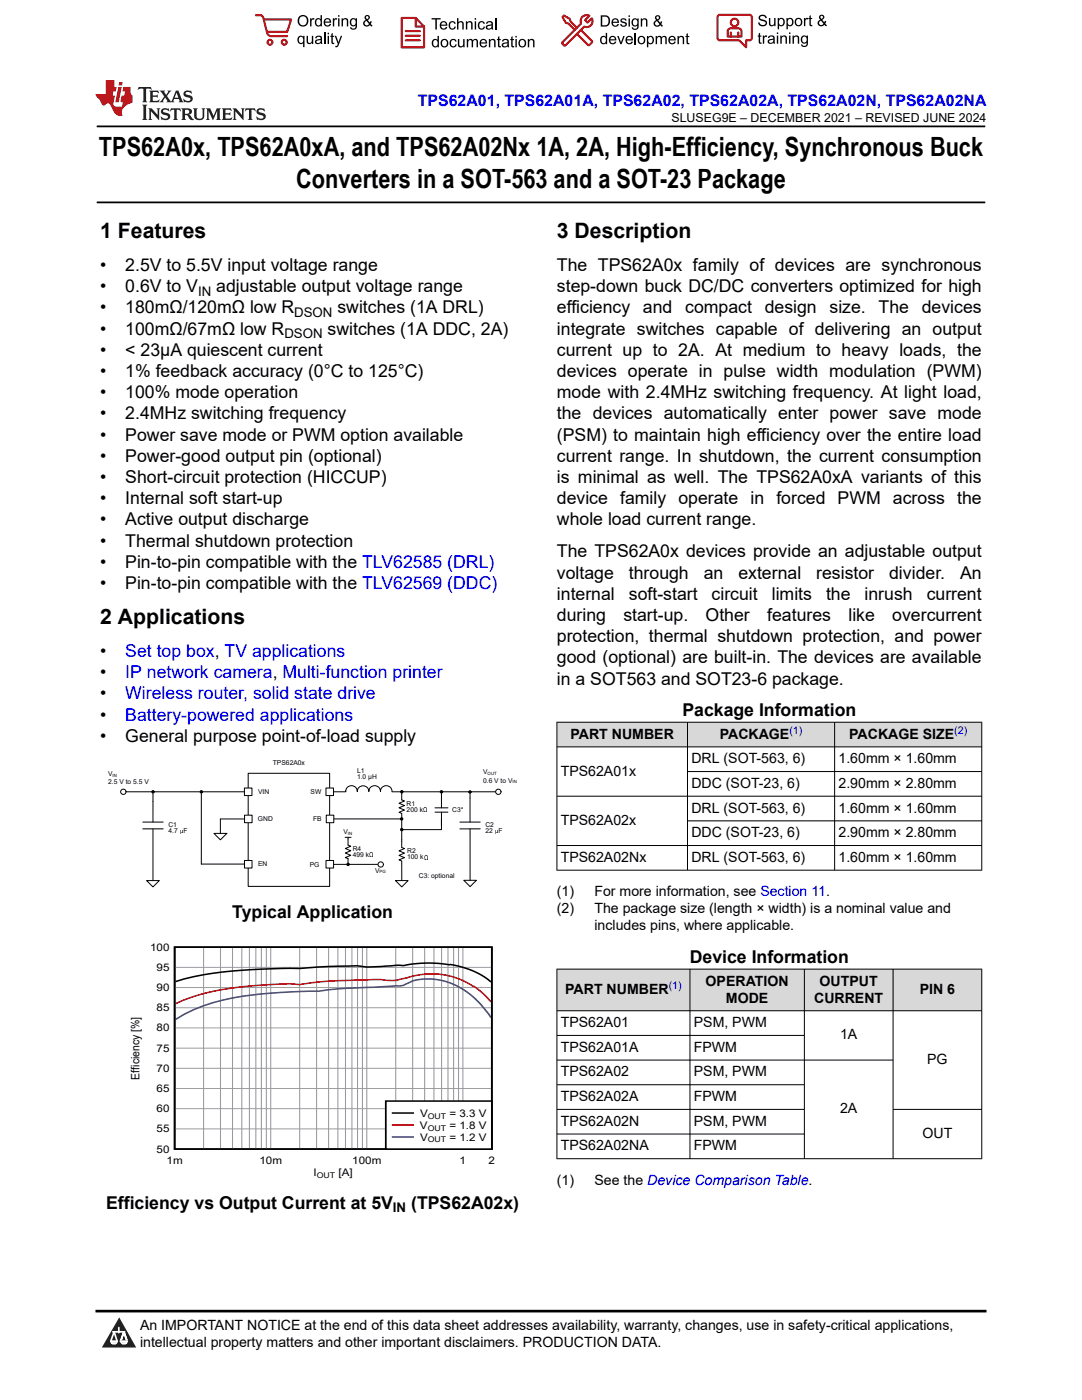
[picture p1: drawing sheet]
<svg xmlns="http://www.w3.org/2000/svg" width="216mm" height="279mm" viewBox="0 0 216 279" stroke-linecap="round" stroke-linejoin="round" font-family="sans-serif">
<path d="M19.3 25.2h177.3M19.3 40.4h177.3" fill="none" stroke="#000" stroke-width=".35"/>
<path d="M49.5 154.3h16.3v22.6h-16.3z" fill-rule="evenodd" fill="#fff"/>
<path d="M49.5 154.3h16.3v22.6h-16.3zM69 157.8v.2a1.16 1.16 0 0 1 1.1-1.2 1.16 1.16 0 0 1 1.2 1.2 1.16 1.16 0 0 1 1.1-1.2 1.16 1.16 0 0 1 1.2 1.2 1.16 1.16 0 0 1 1.2-1.2 1.16 1.16 0 0 1 1.1 1.2 1.16 1.16 0 0 1 1.2-1.2 1.16 1.16 0 0 1 1.1 1.2" fill="none" stroke="#000" stroke-width=".2"/>
<path d="M48.8 157.3h1.5v1.5h-1.5z" fill-rule="evenodd" fill="#fff"/>
<path d="M48.8 157.3h1.5v1.5h-1.5z" fill="none" stroke="#000" stroke-width=".2"/>
<path d="M65 157.3h1.5v1.5h-1.5z" fill-rule="evenodd" fill="#fff"/>
<path d="M65 157.3h1.5v1.5h-1.5z" fill="none" stroke="#000" stroke-width=".2"/>
<path d="M48.8 162.7h1.5v1.5h-1.5z" fill-rule="evenodd" fill="#fff"/>
<path d="M48.8 162.7h1.5v1.5h-1.5z" fill="none" stroke="#000" stroke-width=".2"/>
<path d="M48.8 171.7h1.5v1.5h-1.5z" fill-rule="evenodd" fill="#fff"/>
<path d="M48.8 171.7h1.5v1.5h-1.5z" fill="none" stroke="#000" stroke-width=".2"/>
<path d="M65.1 162.7h1.5v1.5h-1.5z" fill-rule="evenodd" fill="#fff"/>
<path d="M65.1 162.7h1.5v1.5h-1.5z" fill="none" stroke="#000" stroke-width=".2"/>
<path d="M65.1 171.7h1.5v1.5h-1.5z" fill-rule="evenodd" fill="#fff"/>
<g fill="none" stroke="#000" stroke-width=".2">
<path d="M25.1 158h23.7M30.5 158v6.1M78.2 158h20.7M93.8 158.1v6M28.5 164.1h4.1M28.5 165.4h4.1M29.3 175.7h2.5l-1.3 1.3zM30.5 165.4v10.3M42.7 166.3h2.6l-1.3 1.3zM44 163.4v2.9M65.1 171.7h1.5v1.5h-1.5zM92.5 175.7h2.6l-1.3 1.2z"/>
<path d="M93.8 165.4v10.3M95.8 164.1h-4M95.8 165.4h-4"/>
</g>
<circle cx="99.4" cy="158" r=".53" fill="#fff"/>
<circle cx="99.4" cy="158" r=".53" fill="none" stroke="#000" stroke-width=".2"/>
<circle cx="24.6" cy="158" r=".53" fill="#fff"/>
<g fill="none" stroke="#000" stroke-width=".2">
<path d="M66.6 158h2.4M80.2 158.1v1.5l.5 .3-1.1 .4 1.1 .5-1.1 .4 1.1 .5-1.1 .4 .6 .2v6.8l.5 .3-1.1 .4 1.1 .5-1.1 .4 1.1 .5-1.1 .4 .6 .2v3.9M44 163.4h4.8M48.7 172.4h-8.5M66.6 172.5h8.8M66.6 163.4h13.6M78.9 175.7h2.5l-1.2 1.3z"/>
<circle cx="24.6" cy="158" r=".53"/>
<circle cx="30.5" cy="158" r=".24"/>
<circle cx="80.2" cy="158" r=".24"/>
<circle cx="93.8" cy="158" r=".24"/>
<circle cx="80.1" cy="163.4" r=".24"/>
</g>
<g fill="#000">
<circle cx="30.5" cy="158" r=".24"/>
<circle cx="80.2" cy="158" r=".24"/>
<circle cx="93.8" cy="158" r=".24"/>
<circle cx="80.1" cy="163.4" r=".24"/>
</g>
<circle cx="76" cy="172.5" r=".53" fill="#fff"/>
<g fill="none" stroke="#000" stroke-width=".2">
<path d="M40.2 158v14.4M88.1 158.3v2.9M68.9 167.1h1.2M69.5 167.1l-.1 1.6 .6 .2-1.1 .4 1.1 .5-1.1 .4 1.1 .5-1.1 .4 .5 .3 .1 1.1M86.8 162.1h2.6M86.8 161.2h2.6M88.1 162.1v3.5h-7.7"/>
<circle cx="40.2" cy="158" r=".24"/>
<circle cx="88.1" cy="158" r=".24"/>
<circle cx="69.5" cy="172.5" r=".24"/>
<circle cx="76" cy="172.5" r=".53"/>
<circle cx="80.2" cy="165.6" r=".24"/>
</g>
<g fill="#000">
<circle cx="40.2" cy="158" r=".24"/>
<circle cx="88.1" cy="158" r=".24"/>
<circle cx="69.5" cy="172.5" r=".24"/>
<circle cx="80.2" cy="165.6" r=".24"/>
</g>
<path d="M34.8 189h63.3v40.3h-63.3zM35 195.9a71.4 71.4 0 0 1 19-2.6h5.8l5.7-.4 5.8-.2a29.3 29.3 0 0 0 6.8 .1l.9-.1a8 8 0 0 0 3.3-.3 27.8 27.8 0 0 1 11.3 1.1l2.5 1.1 1.9 1.4" fill="none" stroke="#000" stroke-width=".32"/>
<g fill="none" stroke="#999" stroke-width=".2">
<path d="M34.8 197.1h63.3M34.8 193.1h63.3M40.6 189v40.3M44 189v40.3M46.4 189v40.3M48.3 189v40.3M49.8 189v40.3M51.1 189v40.3M52.2 189v40.3M53.1 189v40.3M54 189v40.3M59.8 189v40.3"/>
<path d="M63.2 189v40.3M65.6 189v40.3M67.4 189v40.3M68.9 189v40.3M70.2 189v40.3M71.3 189v40.3M72.3 189v40.3M73.2 189v40.3M79 189v40.3M82.3 189v40.3M84.7 189v40.3M86.6 189v40.3"/>
<path d="M88.1 189v40.3M89.4 189v40.3M90.5 189v40.3M91.5 189v40.3M92.4 189v40.3M34.8 217.2h63.3M34.8 213.2h63.3M34.8 209.2h63.3M34.8 205.1h63.3M34.8 201.1h63.3M34.8 225.3h63.3M34.8 221.3h63.3"/>
</g>
<path d="M98 200l-1.3-1.4-2.1-1.8-2.2-1.1-1.7-.6a16.4 16.4 0 0 0-10.2 .2 7.4 7.4 0 0 1-4.5 .2 166.2 166.2 0 0 0-14.3 .7l-1.9 .3a55.2 55.2 0 0 0-9.6 .3 44.5 44.5 0 0 0-15.2 3.5" fill="none" stroke="#f00" stroke-width=".32"/>
<path d="M98 203.1l-.7-1.1-2.3-2.5-1.8-1.5-1.7-1.1a12.6 12.6 0 0 0-9.2-1.1l-.5 .3a3.9 3.9 0 0 1-2.8 .7l-11.6 .6-3.8 .4a93.8 93.8 0 0 0-19.2 1.8 30.1 30.1 0 0 0-9.4 3.9" fill="none" stroke="#295c75" stroke-width=".32"/>
<path d="M77 219.7h21.1v9.6h-21.1z" fill-rule="evenodd" fill="#fff"/>
<path d="M77 219.7h21.1v9.6h-21.1zM78.3 222.1h4.1" fill="none" stroke="#000" stroke-width=".32"/>
<path d="M78.3 224.5h4.1" fill="none" stroke="#f00" stroke-width=".32"/>
<path d="M78.3 226.9h4.1" fill="none" stroke="#295c75" stroke-width=".32"/>
<g fill="#d8d8d8">
<path d="M111.1 144.1h84.8v5h-84.8z" fill-rule="evenodd"/>
<path d="M111.2 144.2h25.9v4.8h-25.9z" fill-rule="evenodd"/>
<path d="M137.2 144.2h29.3v4.8h-29.3z" fill-rule="evenodd"/>
<path d="M166.6 144.2h29.2v4.8h-29.2z" fill-rule="evenodd"/>
</g>
<path d="M111.1 144.1h84.9M111.1 149.1h84.9M111.1 158.9h84.9M111.1 144.1v29.6M137.2 144.1v29.6M137.2 154h58.8M166.5 144.1v29.6M195.9 144.1v29.6M111.1 168.7h84.9M111.1 173.7h84.9M137.2 163.8h58.8" fill="none" stroke="#000" stroke-width=".2"/>
<g fill="#d8d8d8">
<path d="M111.1 193.4h84.8v8.3h-84.8z" fill-rule="evenodd"/>
<path d="M111.2 193.5h26.4v8.2h-26.4z" fill-rule="evenodd"/>
<path d="M137.7 193.5h22.7v8.2h-22.7z" fill-rule="evenodd"/>
<path d="M160.6 193.5h17.5v8.2h-17.5z" fill-rule="evenodd"/>
<path d="M178.3 193.5h17.5v8.2h-17.5z" fill-rule="evenodd"/>
</g>
<g fill="none" stroke="#000" stroke-width=".2">
<path d="M111.1 193.4h84.9M111.1 193.3v38M137.7 193.3v38M160.5 193.3v38M178.2 193.3v38M195.9 193.3v38M111.1 201.7h84.9M111.1 206.6h49.5M111.1 211.6h67.2M111.1 216.5h49.5M111.1 221.4h49.5M111.1 226.3h49.5"/>
<path d="M178.2 221.4h17.8M196 231.2h-84.9"/>
</g>
<path d="M0 0h215.9v23.8h-215.9z" fill-rule="evenodd" fill="#fff"/>
<path d="M27.7 17.4l-.2 .6 .5-.3h.6v.1v2.2l-.2 .4h1l-.2-.4v-2.2v-.1h.5l.5 .3-.1-.6zM29.8 18.1l.2 .4v1.5l-.2 .4h1.9l.1-.6a1.08 1.08 0 0 1-1.3 .2v-.7h.6l.4 .2v-.6l-.4 .2h-.6v-.6l.2-.1a1 1 0 0 1 1 .2l-.1-.5zM31.8 18.1l1 1.1-1 1.2h.9l-.2-.2 .4-.7 .5 .7-.2 .2h1.6l-.2-.2 .1-.4h1l.1 .4-.1 .2h.9l-.2-.3-.8-2h-.5l-1 2.2-.8-1.1 .9-1.1h-.8l.2 .2-.5 .7-.3-.7 .1-.2zM35.2 18.5l.4 1h-.8zM36.8 18.2a.65 .65 0 0 0-.2 .7 .65 .65 0 0 0 .6 .5l.7 .2 .1 .2a.79 .79 0 0 1-.7 .4 .79 .79 0 0 1-.7-.5l.1 .7 .2-.1a.93 .93 0 0 0 1.1 .1 .93 .93 0 0 0 .4-1 1.46 1.46 0 0 0-1.2-.6l-.1-.3a1.09 1.09 0 0 1 1.2 .2l-.2-.6-.1 .1-.6-.2zM28.4 20.9l.2 .4v2.3l-.2 .3h1l-.2-.3v-2.3l.2-.4zM29.6 21.6l.2 .4v1.6l-.2 .3h.8l-.3-.3v-1.4l1.7 1.8v-2l.2-.4h-.8l.2 .2 .1 1.1-1.2-1.3zM32.3 21.8a.65 .65 0 0 0-.2 .7 .65 .65 0 0 0 .7 .4l.6 .2 .1 .2a.79 .79 0 0 1-.7 .4 .79 .79 0 0 1-.7-.5l.1 .7 .2-.1a.93 .93 0 0 0 1.1 .1 .93 .93 0 0 0 .4-.9 1.46 1.46 0 0 0-1.2-.6l-.1-.4a1.09 1.09 0 0 1 1.2 .2l-.2-.6-.1 .1-.6-.1zM34.1 21.6l-.1 .7a.63 .63 0 0 1 .7-.4l.1 1.7-.3 .3h1l-.2-.3v-1.7a.66 .66 0 0 1 .8 .4l-.1-.7zM36.2 21.6l.2 .4v1.6l-.2 .3h.9l-.2-.2v-.7h.5l.1 .2a.79 .79 0 0 0 1.2 .6l-1-.9a.61 .61 0 0 0 .6-.6 .61 .61 0 0 0-.5-.6zM36.9 21.9h.2a.47 .47 0 0 1 .5 .1 .47 .47 0 0 1 .1 .5l-.2 .2h-.6zM38.5 21.6l.2 .2a2.27 2.27 0 0 0 .4 2 1.04 1.04 0 0 0 1.7-.7v-1.3l.2-.2h-.8l.2 .4v1.1a.6 .6 0 0 1-.6 .6 .6 .6 0 0 1-.6-.6v-1.1l.3-.4zM41.1 21.6l.2 .4v1.6l-.2 .3h.7l-.2-.3v-1.5l.9 1.9 .8-1.9v1.5l-.2 .3h1l-.3-.3v-1.6l.3-.4h-.8l-.7 1.5-.7-1.5zM44.3 21.6l.2 .4v1.6l-.2 .3h1.9l.1-.5a1.09 1.09 0 0 1-1.3 .1v-.6h.6l.4 .1v-.6l-.4 .2h-.6v-.6l.2-.1a1.01 1.01 0 0 1 1 .3l-.1-.6zM46.4 21.6l.3 .4v1.6l-.3 .3h.8l-.2-.3v-1.4l1.6 1.8v-2l.2-.4h-.7l.2 .2v1.1l-1.2-1.3zM49 21.6l-.1 .7a.63 .63 0 0 1 .8-.4v1.7l-.3 .3h1l-.2-.3v-1.7a.66 .66 0 0 1 .8 .4l-.1-.7zM51.4 21.8a.65 .65 0 0 0-.2 .7 .65 .65 0 0 0 .6 .4l.6 .2 .2 .2a.79 .79 0 0 1-.8 .4 .79 .79 0 0 1-.6-.5l.1 .7 .2-.1a.93 .93 0 0 0 1 .1 .93 .93 0 0 0 .5-.9 1.46 1.46 0 0 0-1.3-.6l-.1-.4a1.09 1.09 0 0 1 1.3 .2l-.2-.6-.2 .1-.5-.1z" fill="#231f20"/>
<path d="M21.1 16v2.8h-2.1l.1 .3 .9 1a.95 .95 0 0 0 .9 .9 .59 .59 0 0 1 .6-.4 .59 .59 0 0 1 .5 .4l.4 .8a1.59 1.59 0 0 0 2.1 1.3 1.61 1.61 0 0 1 1-2.2l1-.4-.1-1.5a1.59 1.59 0 0 1-.4-1.6h-1.4l-.2 .9h.5l-.1 .8h-.5l-.2 1v.2l.4 .1-.2 .9h-.6a.73 .73 0 0 1-1.1-.7l.3-1.5h-.5l.2-.8h.5l.2-.9h-.5v-1.4zM23.6 17.4l-.6 3h.7l.6-3zM23.8 16.4l-.1 .7h.7l.1-.7z" fill="#ed1c24"/>
<g fill="#000">
<path d="M59.4 4.2a1.12 1.12 0 0 1 2.2 0 1.12 1.12 0 0 1-2.2 0zM59.9 3.5a.89 .89 0 0 0-.1 1.1 .89 .89 0 0 0 1.1 .4 .88 .88 0 0 0 .3-1.3 .88 .88 0 0 0-1.3-.2z" fill-rule="evenodd"/>
<path d="M59.5 7.3l.5-.2 .5 .3v-.3h.3v2.3h-.3v-.8a.74 .74 0 0 1-1 0 .74 .74 0 0 1-.1-1zM59.8 7.5a.57 .57 0 0 0-.2 .7 .57 .57 0 0 0 .8 .2 .57 .57 0 0 0 .1-.7 .57 .57 0 0 0-.7-.2z" fill-rule="evenodd"/>
<path d="M61.9 3.6h.2v.3l.2-.2 .3-.1 .2 .1-.1 .3a.36 .36 0 0 0-.5 0 .36 .36 0 0 0 0 .4v.9h-.3z" fill-rule="evenodd"/>
<path d="M61.2 7.1h.3v.9a.41 .41 0 0 0 .4 .6 .41 .41 0 0 0 .3-.6v-.9h.3v1.7h-.2v-.3a.58 .58 0 0 1-.7 .3 .58 .58 0 0 1-.4-.6z" fill-rule="evenodd"/>
<path d="M63 3.8l.5-.2 .5 .2v-.8h.2v2.3h-.2v-.2a.75 .75 0 0 1-1-.1 .75 .75 0 0 1-.1-1zM63.2 4a.57 .57 0 0 0-.1 .7 .57 .57 0 0 0 .8 .2 .57 .57 0 0 0 .1-.7 .57 .57 0 0 0-.8-.2z" fill-rule="evenodd"/>
<path d="M63 7.3a.74 .74 0 0 1 1-.1 .74 .74 0 0 1 .3 .9v.7h-.3v-.2a.57 .57 0 0 1-.8 .2 .57 .57 0 0 1-.2-.8l1-.3a.41 .41 0 0 0-.4-.4 .41 .41 0 0 0-.4 .4l-.3-.1zM63.2 8.2a.35 .35 0 0 0 .2 .5 .35 .35 0 0 0 .5-.3l.1-.4z" fill-rule="evenodd"/>
<path d="M65.4 6.5h.3v.3h-.3zM65.4 7.1h.3v1.7h-.3z" fill-rule="evenodd"/>
<path d="M64.8 3.8a.76 .76 0 0 1 .9-.1 .76 .76 0 0 1 .4 .8h-1.2a.47 .47 0 0 0 .3 .6 .47 .47 0 0 0 .6-.4l.3 .1a.82 .82 0 0 1-1.3 .3 .82 .82 0 0 1 0-1.3zM65 4l-.1 .3h.9l-.3-.4z" fill-rule="evenodd"/>
<path d="M66.4 3.6h.3v.3l.1-.2 .4-.1 .1 .1-.1 .3a.36 .36 0 0 0-.4 0 .36 .36 0 0 0-.1 .4v.9h-.3z" fill-rule="evenodd"/>
<path d="M66.1 6.7l.3-.1v.5h.3v.3h-.3v.9l.1 .2h.2v.3a.41 .41 0 0 1-.4-.1 .41 .41 0 0 1-.2-.4v-.9h-.2v-.3h.2z" fill-rule="evenodd"/>
<path d="M66.8 7.1h.3l.4 1.4 .5-1.4h.3l-.6 1.7a.57 .57 0 0 1-.8 .6v-.3a.37 .37 0 0 0 .5-.3z" fill-rule="evenodd"/>
<path d="M67.5 3h.2v.3h-.2zM67.5 3.6h.2v1.7h-.2z" fill-rule="evenodd"/>
<path d="M68.2 3.6h.2v.3a.58 .58 0 0 1 .7-.3 .58 .58 0 0 1 .4 .7v1h-.3v-1a.4 .4 0 0 0-.4-.5 .4 .4 0 0 0-.4 .6v.9h-.2z" fill-rule="evenodd"/>
<path d="M70 3.8l.5-.2 .5 .2v-.2h.2v1.5a.71 .71 0 0 1-.5 .8 .71 .71 0 0 1-.8-.5h.2a.46 .46 0 0 0 .6 .3 .46 .46 0 0 0 .3-.6 .78 .78 0 0 1-1.1-.2 .78 .78 0 0 1 .1-1.1zM70.2 4a.53 .53 0 0 0-.1 .8 .53 .53 0 0 0 .8 0 .54 .54 0 0 0 0-.7 .54 .54 0 0 0-.7-.1z" fill-rule="evenodd"/>
<path d="M72.9 3.1a.53 .53 0 0 1 .8 .1 .53 .53 0 0 1-.3 .8l.4 .5 .1-.3 .3 .1-.2 .5 .3 .3-.2 .2-.3-.3a.71 .71 0 0 1-1.2 .1 .71 .71 0 0 1 .4-1.1l-.3-.5zM73 3.5a.3 .3 0 0 0 .6 0 .3 .3 0 0 0-.6 0zM72.9 4.3a.45 .45 0 0 0 0 .7 .45 .45 0 0 0 .7-.2l-.5-.6z" fill-rule="evenodd"/>
<path d="M86.1 3.6h1.8v.3h-.7v2h-.3v-2h-.8z" fill-rule="evenodd"/>
<path d="M86.3 8l.5-.2 .5 .2v-.8h.3v2.2h-.3v-.2a.76 .76 0 0 1-1 0 .76 .76 0 0 1-.1-1zM86.6 8.1a.58 .58 0 0 0-.2 .8 .58 .58 0 0 0 .8 .2 .58 .58 0 0 0 .1-.8 .58 .58 0 0 0-.7-.2z" fill-rule="evenodd"/>
<path d="M88.2 7.9a.81 .81 0 0 1 1.1 .2 .81 .81 0 0 1-.2 1.1 .81 .81 0 0 1-1.1-.1l-.1-.8zM88.3 8.1a.57 .57 0 0 0 0 .9 .57 .57 0 0 0 .8 0 .57 .57 0 0 0 0-.8 .57 .57 0 0 0-.8-.1z" fill-rule="evenodd"/>
<path d="M88 4.4a.77 .77 0 0 1 .9-.1 .77 .77 0 0 1 .4 .8h-1.3a.48 .48 0 0 0 .4 .6 .48 .48 0 0 0 .6-.3h.3a.83 .83 0 0 1-1.3 .4 .83 .83 0 0 1 0-1.4zM88.2 4.6l-.2 .3h1l-.3-.4z" fill-rule="evenodd"/>
<path d="M89.7 4.4a.7 .7 0 0 1 1.2 .3l-.2 .1a.45 .45 0 0 0-.6-.3 .45 .45 0 0 0-.3 .6 .45 .45 0 0 0 .3 .6 .45 .45 0 0 0 .6-.4h.3a.76 .76 0 0 1-1.1 .6 .76 .76 0 0 1-.3-1.1z" fill-rule="evenodd"/>
<path d="M89.9 8a.7 .7 0 0 1 1.2 .3h-.3a.45 .45 0 0 0-.5-.3 .45 .45 0 0 0-.3 .6 .45 .45 0 0 0 .3 .6 .45 .45 0 0 0 .6-.4l.2 .1a.76 .76 0 0 1-1 .5 .76 .76 0 0 1-.4-1.1z" fill-rule="evenodd"/>
<path d="M91.2 3.6h.3v.8a.59 .59 0 0 1 .7-.2 .59 .59 0 0 1 .3 .7v1h-.2v-1a.4 .4 0 0 0-.5-.4 .4 .4 0 0 0-.3 .5v.9h-.3z" fill-rule="evenodd"/>
<path d="M91.4 7.8h.2v.9a.41 .41 0 0 0 .5 .5 .41 .41 0 0 0 .3-.5v-.9h.3v1.6h-.3v-.2a.58 .58 0 0 1-.7 .3 .58 .58 0 0 1-.3-.7z" fill-rule="evenodd"/>
<path d="M93 4.2h.2v.3a.59 .59 0 0 1 .7-.3 .59 .59 0 0 1 .4 .7v1h-.3v-1a.41 .41 0 0 0-.4-.5 .41 .41 0 0 0-.4 .6v.9h-.2z" fill-rule="evenodd"/>
<path d="M93.1 7.8h.3v.2a.56 .56 0 0 1 1 0 .54 .54 0 0 1 .6-.2 .54 .54 0 0 1 .4 .5v1.1h-.3v-1a.34 .34 0 0 0-.3-.4 .34 .34 0 0 0-.4 .3v1.1h-.3v-1a.38 .38 0 0 0-.5-.4 .38 .38 0 0 0-.2 .6v.8h-.3z" fill-rule="evenodd"/>
<path d="M94.7 3.6h.3v.3h-.3zM94.7 4.2h.3v1.7h-.3z" fill-rule="evenodd"/>
<path d="M95.5 4.4a.7 .7 0 0 1 1.3 .3l-.3 .1a.45 .45 0 0 0-.6-.3 .45 .45 0 0 0-.3 .6 .45 .45 0 0 0 .3 .6 .45 .45 0 0 0 .6-.4h.3a.76 .76 0 0 1-1.1 .6 .76 .76 0 0 1-.3-1.1z" fill-rule="evenodd"/>
<path d="M95.9 8a.77 .77 0 0 1 .9-.2 .77 .77 0 0 1 .4 .9h-1.2a.48 .48 0 0 0 .3 .5 .48 .48 0 0 0 .6-.3h.3a.83 .83 0 0 1-1.3 .4 .83 .83 0 0 1 0-1.3zM96.1 8.1l-.1 .4h.9l-.2-.5z" fill-rule="evenodd"/>
<path d="M97.5 7.8h.3v.2a.59 .59 0 0 1 .7-.2 .59 .59 0 0 1 .4 .6v1h-.3v-1a.41 .41 0 0 0-.5-.4 .41 .41 0 0 0-.3 .5v.9h-.3z" fill-rule="evenodd"/>
<path d="M97.1 4.4a.74 .74 0 0 1 1-.1 .74 .74 0 0 1 .3 .9v.7h-.3v-.2a.59 .59 0 0 1-.8 .2 .59 .59 0 0 1-.3-.8l1.1-.3a.42 .42 0 0 0-.4-.4 .42 .42 0 0 0-.5 .4l-.2-.1zM97.3 5.3a.36 .36 0 0 0 .2 .5 .36 .36 0 0 0 .5-.2l.1-.5z" fill-rule="evenodd"/>
<path d="M99.4 7.4l.2-.2v.6h.3v.2h-.3v1l.1 .2h.2l.1 .2a.41 .41 0 0 1-.5 0 .41 .41 0 0 1-.1-.4v-1h-.2v-.2h.2z" fill-rule="evenodd"/>
<path d="M100.3 8a.74 .74 0 0 1 .9-.2 .74 .74 0 0 1 .3 .9l.1 .7h-.3v-.2a.59 .59 0 0 1-.8 .3 .59 .59 0 0 1-.3-.8l1-.3a.42 .42 0 0 0-.3-.4 .42 .42 0 0 0-.5 .3h-.3zM100.5 8.8a.36 .36 0 0 0 .1 .5 .36 .36 0 0 0 .5-.2l.2-.5z" fill-rule="evenodd"/>
<path d="M102 7.4l.3-.2v.6h.3v.2h-.3v1l.1 .2h.2v.2a.41 .41 0 0 1-.5 0 .41 .41 0 0 1-.1-.4v-1h-.2v-.2h.2z" fill-rule="evenodd"/>
<path d="M102.8 7.2h.3v.3h-.3zM102.8 7.8h.3v1.6h-.3z" fill-rule="evenodd"/>
<path d="M103.7 7.9a.81 .81 0 0 1 1.1 .2 .81 .81 0 0 1-.1 1.1 .81 .81 0 0 1-1.2-.1v-.8zM103.9 8.1a.57 .57 0 0 0-.1 .9 .57 .57 0 0 0 .8 0 .57 .57 0 0 0 0-.8 .57 .57 0 0 0-.7-.1z" fill-rule="evenodd"/>
<path d="M105.3 7.8h.3v.2a.59 .59 0 0 1 .7-.2 .59 .59 0 0 1 .4 .6v1h-.3v-1a.41 .41 0 0 0-.5-.4 .41 .41 0 0 0-.3 .5v.9h-.3z" fill-rule="evenodd"/>
<path d="M119.9 3.1h.7a1.12 1.12 0 0 1 1.1 1.1 1.12 1.12 0 0 1-1 1.1h-.8zM120.2 3.3v1.7h.4a.86 .86 0 0 0 .8-.8 .86 .86 0 0 0-.8-.9z" fill-rule="evenodd"/>
<path d="M119.9 7.4l.5-.3 .5 .3v-.8h.2v2.2h-.2v-.2a.75 .75 0 0 1-1 0 .75 .75 0 0 1-.1-1zM120.1 7.5a.57 .57 0 0 0-.1 .8 .57 .57 0 0 0 .8 .2 .57 .57 0 0 0 .1-.8 .57 .57 0 0 0-.8-.2z" fill-rule="evenodd"/>
<path d="M121.7 7.4a.76 .76 0 0 1 .9-.2 .76 .76 0 0 1 .4 .9h-1.2a.47 .47 0 0 0 .3 .5 .47 .47 0 0 0 .6-.3h.3a.82 .82 0 0 1-1.3 .4 .82 .82 0 0 1 0-1.3zM121.9 7.5l-.1 .3h.9l-.3-.4z" fill-rule="evenodd"/>
<path d="M122.2 3.9a.76 .76 0 0 1 .9-.2 .76 .76 0 0 1 .4 .9h-1.2a.47 .47 0 0 0 .4 .5 .47 .47 0 0 0 .5-.3h.3a.82 .82 0 0 1-1.3 .4 .82 .82 0 0 1 0-1.3zM122.5 4l-.2 .3h.9l-.2-.4z" fill-rule="evenodd"/>
<path d="M123.9 3.8a.71 .71 0 0 1 1.1 .3h-.2a.32 .32 0 0 0-.4-.3 .32 .32 0 0 0-.3 .4h.1a.75 .75 0 0 1 .9 .8 .72 .72 0 0 1-.7 .3 .72 .72 0 0 1-.7-.5h.3a.36 .36 0 0 0 .4 .4 .36 .36 0 0 0 .3-.5 .8 .8 0 0 1-.9-.7z" fill-rule="evenodd"/>
<path d="M123.2 7.2h.3l.4 1.3 .5-1.3h.3l-.7 1.6h-.2z" fill-rule="evenodd"/>
<path d="M125.4 3.1h.3v.3h-.3zM125.4 3.7h.3v1.6h-.3z" fill-rule="evenodd"/>
<path d="M125 7.4a.76 .76 0 0 1 .9-.2 .76 .76 0 0 1 .4 .9h-1.2a.47 .47 0 0 0 .3 .5 .47 .47 0 0 0 .6-.3h.3a.82 .82 0 0 1-1.3 .4 .82 .82 0 0 1 0-1.3zM125.2 7.5l-.1 .3h.9l-.2-.4z" fill-rule="evenodd"/>
<path d="M126.2 3.9l.5-.3 .5 .3v-.2h.2v1.4a.71 .71 0 0 1-.5 .8 .71 .71 0 0 1-.8-.5l.2 .1a.46 .46 0 0 0 .6 .2 .46 .46 0 0 0 .3-.6 .78 .78 0 0 1-1.1-.1 .78 .78 0 0 1 .1-1.1zM126.4 4a.53 .53 0 0 0-.1 .8 .53 .53 0 0 0 .8 0 .54 .54 0 0 0 0-.7 .54 .54 0 0 0-.7-.1z" fill-rule="evenodd"/>
<path d="M127.5 7.3a.8 .8 0 0 1 1.1 .2 .8 .8 0 0 1-.1 1.1 .8 .8 0 0 1-1.2-.1v-.8zM127.7 7.5a.56 .56 0 0 0-.1 .9 .56 .56 0 0 0 .8-.1 .56 .56 0 0 0 0-.7 .56 .56 0 0 0-.7-.1z" fill-rule="evenodd"/>
<path d="M127.9 3.7h.2v.2a.58 .58 0 0 1 .7-.2 .58 .58 0 0 1 .4 .6v1h-.3v-1a.4 .4 0 0 0-.4-.4 .4 .4 0 0 0-.4 .5v.9h-.2z" fill-rule="evenodd"/>
<path d="M129.1 7.2h.2v.2a.72 .72 0 0 1 1-.1 .72 .72 0 0 1 .2 1 .64 .64 0 0 1-.5 .5 .64 .64 0 0 1-.6-.2v.8h-.3zM129.5 7.5a.56 .56 0 0 0-.2 .8 .56 .56 0 0 0 .8 .2 .56 .56 0 0 0 .1-.8 .56 .56 0 0 0-.7-.2z" fill-rule="evenodd"/>
<path d="M130.8 7.2h.3v.2a.55 .55 0 0 1 .9 0 .53 .53 0 0 1 .6-.3 .53 .53 0 0 1 .4 .6v1.1h-.2v-1a.34 .34 0 0 0-.3-.4 .34 .34 0 0 0-.4 .3v1.1h-.3v-1a.37 .37 0 0 0-.5-.4 .37 .37 0 0 0-.2 .6v.8h-.3z" fill-rule="evenodd"/>
<path d="M130.8 3.2a.53 .53 0 0 1 .9 .1 .53 .53 0 0 1-.4 .8l.4 .5 .2-.4 .2 .1-.2 .5 .4 .3-.2 .3-.3-.4a.71 .71 0 0 1-1.2 .1 .71 .71 0 0 1 .3-1.1l-.2-.5zM130.9 3.6a.3 .3 0 0 0 .6 0 .3 .3 0 0 0-.6 0zM130.9 4.3a.45 .45 0 0 0 0 .7 .45 .45 0 0 0 .7-.2l-.5-.6z" fill-rule="evenodd"/>
<path d="M133.6 7.4a.76 .76 0 0 1 .9-.2 .76 .76 0 0 1 .3 .9h-1.2a.47 .47 0 0 0 .4 .5 .47 .47 0 0 0 .6-.3h.2a.82 .82 0 0 1-1.2 .4 .82 .82 0 0 1 0-1.3zM133.8 7.5l-.2 .3h1l-.3-.4z" fill-rule="evenodd"/>
<path d="M135.2 7.2h.2v.2a.58 .58 0 0 1 .7-.2 .58 .58 0 0 1 .4 .6v1h-.3v-1a.4 .4 0 0 0-.4-.4 .4 .4 0 0 0-.3 .5v.9h-.3z" fill-rule="evenodd"/>
<path d="M137 6.8l.3-.2v.6h.2v.2h-.2v1v.2h.2l.1 .2a.41 .41 0 0 1-.5 0 .41 .41 0 0 1-.1-.5v-.9h-.2v-.2h.2z" fill-rule="evenodd"/>
<path d="M151.6 3.1a.88 .88 0 0 1 1.4 .5h-.3a.49 .49 0 0 0-.5-.5 .49 .49 0 0 0-.5 .6l.1 .1a1.06 1.06 0 0 1 1.2 1 .95 .95 0 0 1-.9 .4 .95 .95 0 0 1-.8-.7h.3a.58 .58 0 0 0 .6 .5 .58 .58 0 0 0 .5-.6l-.2-.1a.95 .95 0 0 1-1.1-.9z" fill-rule="evenodd"/>
<path d="M151.4 6.7l.3-.2v.6h.2v.2h-.2v1v.2h.2l.1 .2a.41 .41 0 0 1-.5 0 .41 .41 0 0 1-.1-.5v-.9h-.2v-.2h.2z" fill-rule="evenodd"/>
<path d="M152.2 7.1h.3v.2l.1-.2h.4h.1l-.1 .3a.36 .36 0 0 0-.4 0 .36 .36 0 0 0-.1 .5v.8h-.3z" fill-rule="evenodd"/>
<path d="M153.3 7.3a.74 .74 0 0 1 1-.2 .74 .74 0 0 1 .3 .9l.1 .7h-.3l-.1-.2a.57 .57 0 0 1-.8 .3 .57 .57 0 0 1-.1-.9l.9-.2a.41 .41 0 0 0-.4-.4 .41 .41 0 0 0-.4 .3h-.3zM153.5 8.1a.35 .35 0 0 0 .2 .5 .35 .35 0 0 0 .5-.2l.1-.5z" fill-rule="evenodd"/>
<path d="M153.4 3.6h.3v.9a.41 .41 0 0 0 .4 .5 .41 .41 0 0 0 .4-.5v-.9h.2v1.6h-.2v-.2a.58 .58 0 0 1-.7 .2 .58 .58 0 0 1-.4-.6z" fill-rule="evenodd"/>
<path d="M155 6.5h.3v.3h-.3zM155 7.1h.3v1.6h-.3z" fill-rule="evenodd"/>
<path d="M155.2 3.6h.2v.2a.72 .72 0 0 1 1-.1 .72 .72 0 0 1 .2 1 .64 .64 0 0 1-.5 .5 .64 .64 0 0 1-.6-.2v.8h-.3zM155.6 3.9a.56 .56 0 0 0-.2 .8 .56 .56 0 0 0 .8 .2 .56 .56 0 0 0 .1-.8 .56 .56 0 0 0-.7-.2z" fill-rule="evenodd"/>
<path d="M155.7 7.1h.3v.2a.58 .58 0 0 1 .7-.2 .58 .58 0 0 1 .3 .6v1h-.3v-1a.4 .4 0 0 0-.4-.4 .4 .4 0 0 0-.3 .5v.9h-.3z" fill-rule="evenodd"/>
<path d="M156.9 3.6h.3v.2a.72 .72 0 0 1 .9-.1 .72 .72 0 0 1 .2 1 .64 .64 0 0 1-.4 .5 .64 .64 0 0 1-.7-.2v.8h-.3zM157.3 3.9a.56 .56 0 0 0-.1 .8 .56 .56 0 0 0 .7 .2 .56 .56 0 0 0 .2-.8 .56 .56 0 0 0-.8-.2z" fill-rule="evenodd"/>
<path d="M157.4 6.5h.3v.3h-.3zM157.4 7.1h.3v1.6h-.3z" fill-rule="evenodd"/>
<path d="M158.1 7.1h.3v.2a.58 .58 0 0 1 .7-.2 .58 .58 0 0 1 .4 .6v1h-.3v-1a.4 .4 0 0 0-.5-.4 .4 .4 0 0 0-.3 .5v.9h-.3z" fill-rule="evenodd"/>
<path d="M158.8 3.7a.8 .8 0 0 1 1.1 .2 .8 .8 0 0 1-.1 1.1 .8 .8 0 0 1-1.1-.1l-.1-.8zM159 3.9a.56 .56 0 0 0-.1 .9 .56 .56 0 0 0 .9 0 .56 .56 0 0 0-.1-.8 .56 .56 0 0 0-.7-.1z" fill-rule="evenodd"/>
<path d="M160 7.3l.5-.2 .5 .2v-.2h.2v1.4a.71 .71 0 0 1-.5 .9 .71 .71 0 0 1-.9-.5h.3a.46 .46 0 0 0 .6 .2 .46 .46 0 0 0 .2-.6 .78 .78 0 0 1-1-.1 .78 .78 0 0 1 .1-1.1zM160.2 7.4a.53 .53 0 0 0-.1 .8 .53 .53 0 0 0 .8 0 .54 .54 0 0 0 0-.7 .54 .54 0 0 0-.7-.1z" fill-rule="evenodd"/>
<path d="M160.4 3.6h.3v.2l.1-.2h.4h.1l-.1 .3a.36 .36 0 0 0-.4 0 .36 .36 0 0 0-.1 .5v.8h-.3z" fill-rule="evenodd"/>
<path d="M161.5 3.2l.3-.2v.6h.3v.2h-.3v1v.2h.3v.2a.41 .41 0 0 1-.5 0 .41 .41 0 0 1-.1-.5v-.9h-.2v-.2h.2z" fill-rule="evenodd"/>
<path d="M163.6 3.1a.53 .53 0 0 1 .8 .1 .53 .53 0 0 1-.3 .8l.4 .5 .1-.3h.3l-.2 .5 .3 .3-.2 .3-.3-.3a.71 .71 0 0 1-1.2 .1 .71 .71 0 0 1 .4-1.2l-.3-.5zM163.7 3.5a.3 .3 0 0 0 .5 0 .3 .3 0 0 0-.5 0zM163.6 4.2a.45 .45 0 0 0 0 .8 .45 .45 0 0 0 .7-.3l-.5-.6z" fill-rule="evenodd"/>
</g>
<path d="M64.8 6.5v2.3M98.9 3.6v2.3M126.8 6.6v2.2" fill="none" stroke="#000" stroke-width=".28"/>
<g fill="none" stroke="#de0000" stroke-width=".42">
<path d="M51.1 3l1 .1a1.4 1.4 0 0 1 .6 1.2l.7 2.5a.95 .95 0 0 0 1.1 .4h2.8M52.7 3.9h5.4l-.8 2.4h-4M80.1 3.6h2.8v1.7h1.7v4.2h-4.5zM81 7.1h2.8M81 6.2h2.8M81 8.1h2.8M82.9 3.6l1.7 1.7M115.1 5.5l-1.3-1.2-.1-.5-1.2-.7-.3 .3 .7 1.1 .5 .2 1.3 1.3M115.9 6l2.2 2.2v.3l-.5 .5h-.3l-2.2-2.2zM115.9 6l.7-.7a1.19 1.19 0 0 0 1.3-.3 1.19 1.19 0 0 0 .2-1.4l-.9 .9-.4-.5 .8-.8a1.19 1.19 0 0 0-1.4 .1 1.19 1.19 0 0 0-.2 1.4l-3.8 3.7v.3l.3 .3h.3l2.3-2.2M143.2 3.2l.4-.2h6l.4 .2v4.4l-.2 .4-.9 .1v1.3l-1.4-1.3h-3.9l-.4-.3zM145.4 5.8l.4-.1h1.6a.61 .61 0 0 1 .6 .6v1h-2.8v-1z"/>
<path d="M145.8 6.5v.8M147.3 6.5v.8"/>
<circle cx="53.9" cy="8.4" r=".49"/>
<circle cx="56.7" cy="8.4" r=".49"/>
<circle cx="146.6" cy="4.5" r=".75"/>
</g>
<path d="M0 261.4h215.9v18h-215.9z" fill-rule="evenodd" fill="#fff"/>
<path d="M23.8 262.9l3.4 6h-6.9z" fill="#231f20"/>
<path d="M22.1 267.7h1.3l-.4 .5h-.3a.55 .55 0 0 1-.6-.5z" fill-rule="evenodd" fill="#fff"/>
<path d="M22.1 267.7h1.3l-.4 .5h-.3a.55 .55 0 0 1-.6-.5z" fill="none" stroke="#231f20" stroke-width=".34"/>
<path d="M22.1 267.7h1.3l-.4 .5h-.5zM22.6 265.8h.1M22.6 265.8h2.3zM23.7 265.9h.1M23.7 264.9v1zM24 267.7h.1" fill="none" stroke="#fff" stroke-width=".34"/>
<path d="M24.7 265.8l-.7 1.9z" fill="#fff"/>
<path d="M24.7 265.8l-.7 1.9z" fill="none" stroke="#fff" stroke-width=".34"/>
<path d="M24.7 265.8l.7 1.9z" fill="#fff"/>
<path d="M22.8 265.8l-.7 1.9zM22.8 265.8l.6 1.9zM24.7 265.8l.7 1.9zM25.3 267.7h.1" fill="none" stroke="#fff" stroke-width=".34"/>
<path d="M24.1 267.7h1.3a.65 .65 0 0 1-.6 .5 .65 .65 0 0 1-.7-.5z" fill-rule="evenodd" fill="#fff"/>
<path d="M24.1 267.7h1.3a.65 .65 0 0 1-.6 .5 .65 .65 0 0 1-.7-.5z" fill="none" stroke="#231f20" stroke-width=".34"/>
<path d="M24 267.7h.1M24.1 267.7h1.3l-.4 .5h-.5z" fill="none" stroke="#fff" stroke-width=".34"/>
<path d="M19 261.7h177.8" fill="none" stroke="#000" stroke-width=".53"/>
<g font-size="5.3">
<text x="19.7" y="31.2">TPS62A0x, TPS62A0xA, and TPS62A02Nx 1A, 2A, High-Efficiency, Synchronous Buck</text>
<text x="59.1" y="37.5">Converters in a SOT-563 and a SOT-23 Package</text>
</g>
<g font-size="4.2">
<text x="20" y="47.5">1 Features</text>
<text x="111.1" y="47.5">3 Description</text>
<text x="20" y="124.6">2 Applications</text>
</g>
<g font-size="3.5">
<text x="20" y="54.1">•</text>
<text x="20" y="58.3">•</text>
<text x="25" y="54.1">2.5V to 5.5V input voltage range</text>
<text x="25" y="58.3">0.6V to V</text>
<text x="43.1" y="58.3">adjustable output voltage range</text>
<text x="111.1" y="54.1">The TPS62A0x family of devices are synchronous</text>
<text x="111.1" y="58.3">step-down buck DC/DC converters optimized for high</text>
<text x="20" y="62.5">•</text>
<text x="25" y="62.5">180mΩ/120mΩ low R</text>
<text x="67.3" y="62.5">switches (1A DRL)</text>
<text x="111.1" y="62.5">efficiency</text>
<text x="128.3" y="62.5">and</text>
<text x="136.7" y="62.5">compact</text>
<text x="152.6" y="62.5">design</text>
<text x="165.5" y="62.5">size.</text>
<text x="175.3" y="62.5">The</text>
<text x="183.9" y="62.5">devices</text>
<text x="20" y="71">•</text>
<text x="20" y="66.8">•</text>
<text x="25" y="71">&lt; 23µA quiescent current</text>
<text x="25" y="66.8">100mΩ/67mΩ low R</text>
<text x="65.4" y="66.8">switches (1A DDC, 2A)</text>
<text x="111.1" y="71">current up to 2A. At medium to heavy loads, the</text>
<text x="111.1" y="66.8">integrate switches capable of delivering an output</text>
<text x="20" y="75.2">•</text>
<text x="25" y="75.2">1% feedback accuracy (0°C to 125°C)</text>
<text x="111.1" y="75.2">devices operate in pulse width modulation (PWM)</text>
<text x="20" y="79.5">•</text>
<text x="20" y="83.7">•</text>
<text x="25" y="79.5">100% mode operation</text>
<text x="25" y="83.7">2.4MHz switching frequency</text>
<text x="111.1" y="83.7">the devices automatically enter power save mode</text>
<text x="111.1" y="79.5">mode with 2.4MHz switching frequency. At light load,</text>
<text x="20" y="87.9">•</text>
<text x="25" y="87.9">Power save mode or PWM option available</text>
<text x="111.1" y="87.9">(PSM) to maintain high efficiency over the entire load</text>
<text x="20" y="92.2">•</text>
<text x="25" y="92.2">Power-good output pin (optional)</text>
<text x="111.1" y="92.2">current range. In shutdown, the current consumption</text>
<text x="20" y="96.4">•</text>
<text x="20" y="100.6">•</text>
<text x="25" y="96.4">Short-circuit protection (HICCUP)</text>
<text x="25" y="100.6">Internal soft start-up</text>
<text x="111.1" y="100.6">device family operate in forced PWM across the</text>
<text x="111.1" y="96.4">is minimal as well. The TPS62A0xA variants of this</text>
<text x="20" y="104.9">•</text>
<text x="25" y="104.9">Active output discharge</text>
<text x="111.1" y="104.9">whole load current range.</text>
<text x="20" y="109.1">•</text>
<text x="20" y="113.3">•</text>
<text x="25" y="109.1">Thermal shutdown protection</text>
<text x="25" y="113.3">Pin-to-pin compatible with the TLV62585 (DRL)</text>
<text x="111.1" y="111.2">The TPS62A0x devices provide an adjustable output</text>
<text x="20" y="117.6">•</text>
<text x="25" y="117.6">Pin-to-pin compatible with the TLV62569 (DDC)</text>
<text x="111.1" y="119.7">internal</text>
<text x="111.1" y="115.5">voltage</text>
<text x="125.5" y="119.7">soft-start</text>
<text x="125.5" y="115.5">through</text>
<text x="140.4" y="115.5">an</text>
<text x="142" y="119.7">circuit</text>
<text x="147.3" y="115.5">external</text>
<text x="154" y="119.7">limits</text>
<text x="162.9" y="115.5">resistor</text>
<text x="164.8" y="119.7">the</text>
<text x="172.5" y="119.7">inrush</text>
<text x="177.4" y="115.5">divider.</text>
<text x="184.9" y="119.7">current</text>
<text x="191.6" y="115.5">An</text>
<text x="111.1" y="123.9">during</text>
<text x="124.4" y="123.9">start-up.</text>
<text x="140.8" y="123.9">Other</text>
<text x="153.1" y="123.9">features</text>
<text x="169.3" y="123.9">like</text>
<text x="178.1" y="123.9">overcurrent</text>
<text x="20" y="131.1">•</text>
<text x="111.1" y="128.2">protection, thermal shutdown protection, and power</text>
<text x="20" y="135.4">•</text>
<text x="111.1" y="136.6">in a SOT563 and SOT23-6 package.</text>
<text x="111.1" y="132.4">good (optional) are built-in. The devices are available</text>
<text x="20" y="139.6">•</text>
<text x="20" y="143.8">•</text>
<text x="136.2" y="143">Package Information</text>
<text x="20" y="148.1">•</text>
<text x="25" y="148.1">General purpose point-of-load supply</text>
<text x="46.3" y="183.2">Typical Application</text>
<text x="137.6" y="192.2">Device Information</text>
<text x="21.2" y="241.2">Efficiency vs Output Current at 5V</text>
<text x="82" y="241.2">(TPS62A02x)</text>
</g>
<g font-size="3.5" fill="#00f">
<text x="25" y="131.1">Set top box, TV applications</text>
<text x="25" y="135.4">IP network camera, Multi-function printer</text>
<text x="25" y="139.6">Wireless router, solid state drive</text>
<text x="25" y="143.8">Battery-powered applications</text>
</g>
<text font-size="3.2" fill="#00f" x="83.4" y="21.1">TPS62A01, TPS62A01A, TPS62A02, TPS62A02A, TPS62A02N, TPS62A02NA</text>
<g font-size="2.8">
<text x="113.8" y="147.4">PART NUMBER</text>
<text x="143.6" y="147.4">PACKAGE</text>
<text x="169.4" y="147.4">PACKAGE SIZE</text>
<text x="111.9" y="154.8">TPS62A01x</text>
<text x="138" y="152.3">DRL (SOT-563, 6)</text>
<text x="167.3" y="152.3">1.60mm × 1.60mm</text>
<text x="138" y="157.3">DDC (SOT-23, 6)</text>
<text x="167.3" y="157.3">2.90mm × 2.80mm</text>
<text x="111.9" y="164.6">TPS62A02x</text>
<text x="138" y="162.2">DRL (SOT-563, 6)</text>
<text x="138" y="167.1">DDC (SOT-23, 6)</text>
<text x="167.3" y="162.2">1.60mm × 1.60mm</text>
<text x="167.3" y="167.1">2.90mm × 2.80mm</text>
<text x="111.9" y="172">TPS62A02Nx</text>
<text x="138" y="172">DRL (SOT-563, 6)</text>
<text x="167.3" y="172">1.60mm × 1.60mm</text>
<text x="111.1" y="178.8">(1)</text>
<text x="118.6" y="178.8">For more information, see Section 11.</text>
<text x="111.1" y="182.2">(2)</text>
<text x="118.6" y="182.2">The package size (length × width) is a nominal value and</text>
<text x="118.6" y="185.6">includes pins, where applicable.</text>
<text x="140.8" y="196.7">OPERATION</text>
<text x="163.6" y="196.7">OUTPUT</text>
<text x="112.8" y="198.4">PART NUMBER</text>
<text x="144.9" y="200.1">MODE</text>
<text x="162.5" y="200.1">CURRENT</text>
<text x="183.5" y="198.4">PIN 6</text>
<text x="111.9" y="205">TPS62A01</text>
<text x="111.9" y="209.9">TPS62A01A</text>
<text x="138.4" y="205">PSM, PWM</text>
<text x="138.4" y="209.9">FPWM</text>
<text x="167.6" y="207.5">1A</text>
<text x="111.9" y="214.8">TPS62A02</text>
<text x="138.4" y="214.8">PSM, PWM</text>
<text x="185" y="212.4">PG</text>
<text x="111.9" y="219.8">TPS62A02A</text>
<text x="138.4" y="219.8">FPWM</text>
<text x="111.9" y="224.7">TPS62A02N</text>
<text x="138.4" y="224.7">PSM, PWM</text>
<text x="167.6" y="222.2">2A</text>
<text x="184.1" y="227.1">OUT</text>
<text x="111.9" y="229.6">TPS62A02NA</text>
<text x="138.4" y="229.6">FPWM</text>
<text x="111.1" y="236.4">(1)</text>
<text x="118.6" y="236.4">See the Device Comparison Table.</text>
<text x="27.9" y="265.5">An IMPORTANT NOTICE at the end of this data sheet addresses availability, warranty, changes, use in safety-critical applications,</text>
<text x="27.9" y="268.9">intellectual property matters and other important disclaimers. PRODUCTION DATA.</text>
</g>
<g font-size="2.6">
<text x="39.5" y="59">IN</text>
<text x="58.7" y="63.2">DSON</text>
<text x="56.7" y="67.5">DSON</text>
<text x="78.4" y="241.9">IN</text>
</g>
<text font-size="2.5" x="134" y="24.3">SLUSEG9E – DECEMBER 2021 – REVISED JUNE 2024</text>
<text font-size="2.3" x="27.8" y="215.5" transform="rotate(-90 27.8 215.5)">Efficiency [%]</text>
<g font-size="2.1" fill="#00f">
<text x="157.5" y="146.5">(1)</text>
<text x="190.4" y="146.5">(2)</text>
<text x="133.4" y="197.4">(1)</text>
</g>
<g font-size="2.1">
<text x="29.9" y="189.7">100</text>
<text x="31.2" y="197.8">90</text>
<text x="31.2" y="193.7">95</text>
<text x="31.2" y="201.8">85</text>
<text x="31.2" y="209.9">75</text>
<text x="31.2" y="205.8">80</text>
<text x="31.2" y="213.9">70</text>
<text x="31.2" y="221.9">60</text>
<text x="31.2" y="217.9">65</text>
<text x="31.2" y="226">55</text>
<text x="83.8" y="225.3">V</text>
<text x="83.8" y="222.9">V</text>
<text x="83.8" y="227.6">V</text>
<text x="89.7" y="227.6">= 1.2 V</text>
<text x="89.7" y="225.3">= 1.8 V</text>
<text x="89.7" y="222.9">= 3.3 V</text>
<text x="31.2" y="230">50</text>
<text x="33.2" y="232.4">1m</text>
<text x="51.8" y="232.4">10m</text>
<text x="70.3" y="232.4">100m</text>
<text x="91.7" y="232.4">1</text>
<text x="97.5" y="232.4">2</text>
<text x="62.6" y="234.8">I</text>
<text x="67.5" y="234.8">[A]</text>
</g>
<g font-size="1.6">
<text x="85.4" y="225.6">OUT</text>
<text x="85.4" y="223.2">OUT</text>
<text x="85.4" y="228">OUT</text>
<text x="63.2" y="235.1">OUT</text>
</g>
<g font-size="1.3">
<text x="21.6" y="154.9">V</text>
<text x="54.5" y="152.6">TPS62A0x</text>
<text x="71.2" y="154.3">L1</text>
<text x="71.2" y="155.5">1.0 µH</text>
<text x="96.4" y="154.6">V</text>
<text x="21.6" y="156.5">2.5 V to 5.5 V</text>
<text x="51.5" y="158.4">VIN</text>
<text x="62" y="158.4">SW</text>
<text x="81.1" y="160.8">R1</text>
<text x="96.4" y="156.2">0.6 V to V</text>
<text x="33.6" y="166.3">4.7</text>
<text x="33.6" y="165.1">C1</text>
<text x="36.6" y="166.3">F</text>
<text x="51.5" y="163.8">GND</text>
<text x="62.5" y="163.8">FB</text>
<text x="68.5" y="166.4">V</text>
<text x="81.1" y="162.1">200 k</text>
<text x="90.2" y="162.1">C3*</text>
<text x="96.8" y="165.1">C2</text>
<text x="96.8" y="166.3">22</text>
<text x="99.5" y="166.3">F</text>
<text x="51.5" y="172.9">EN</text>
<text x="61.8" y="173">PG</text>
<text x="70.4" y="169.8">R4</text>
<text x="70.4" y="171">499 k</text>
<text x="81.2" y="170.3">R2</text>
<text x="81.2" y="171.5">100 k</text>
<text x="74.8" y="174.1">V</text>
<text x="83.6" y="175.3">C3: optional</text>
</g>
<g font-size=".9">
<text x="22.5" y="155">IN</text>
<text x="97.3" y="154.8">OUT</text>
<text x="102.3" y="156.4">IN</text>
<text x="69.4" y="166.6">IN</text>
<text x="75.7" y="174.3">PG</text>
</g>
</svg>
